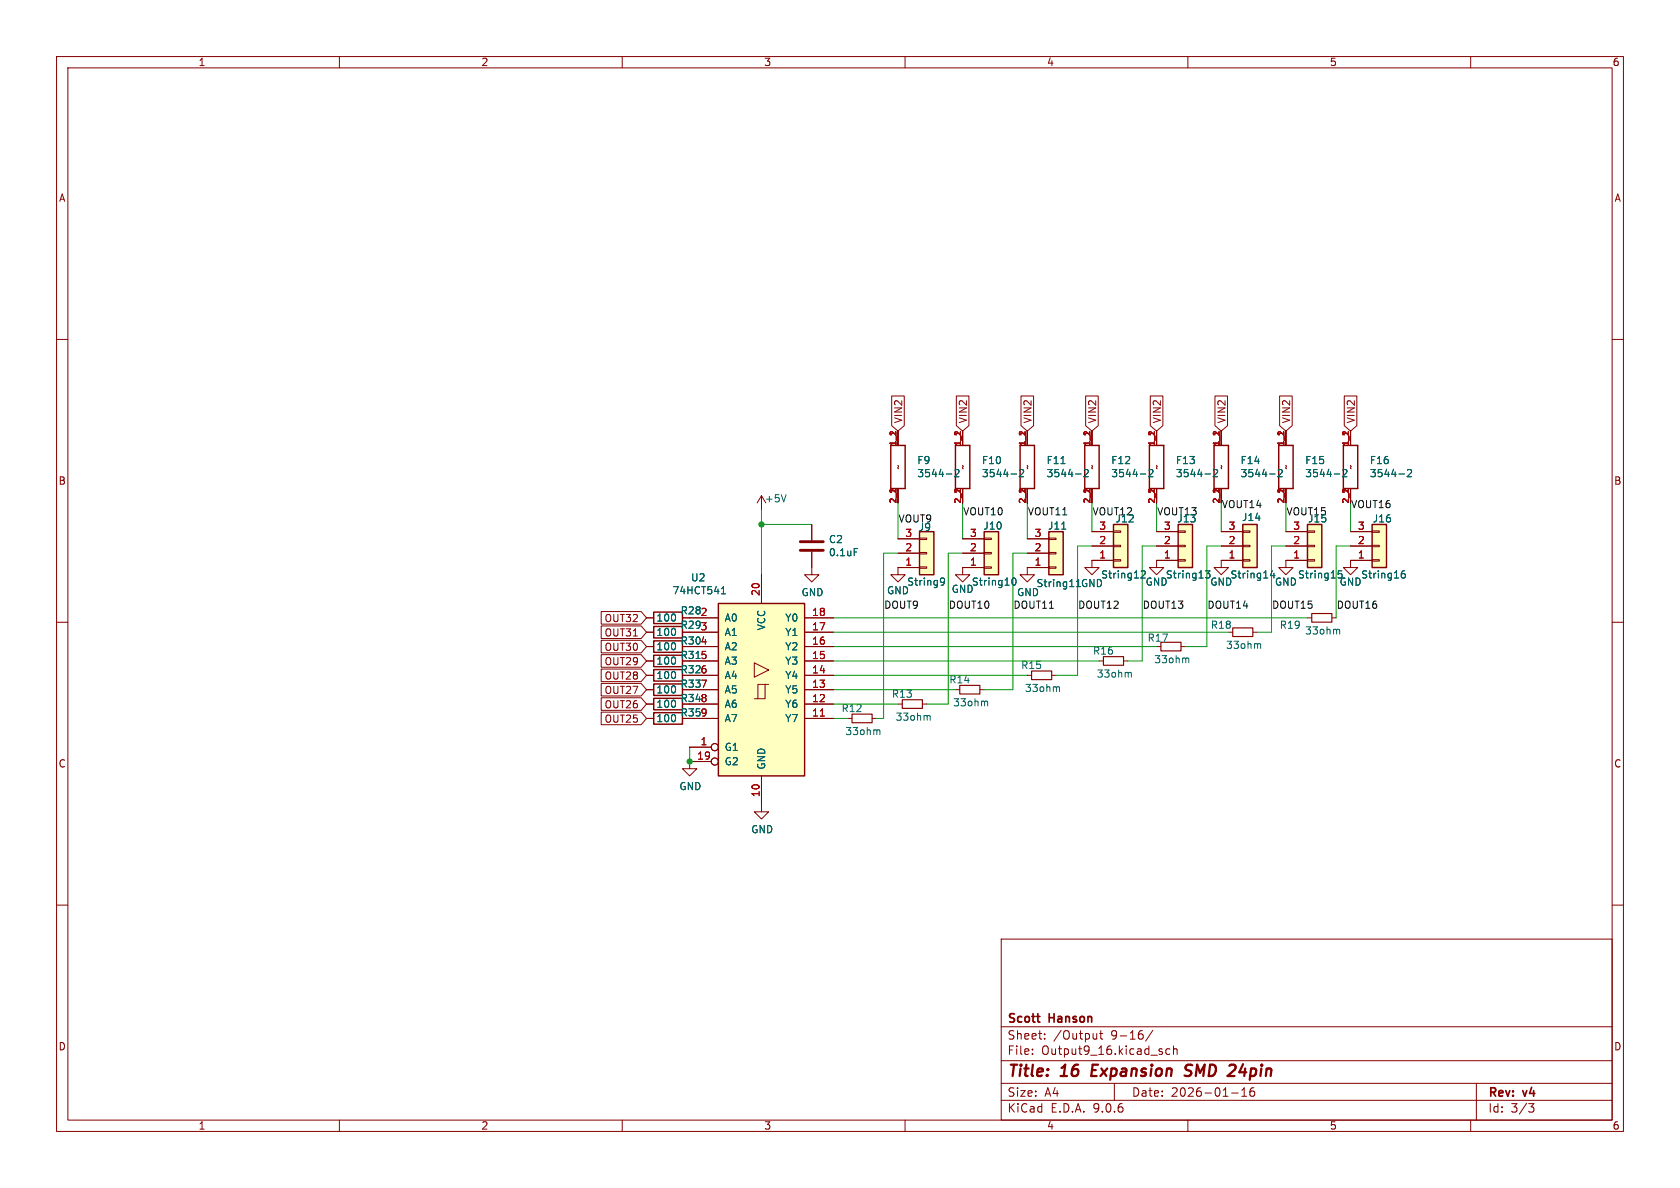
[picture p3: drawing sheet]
<svg xmlns="http://www.w3.org/2000/svg" width="297mm" height="210mm" viewBox="0 0 297 210" stroke-linecap="round" stroke-linejoin="round" font-family="sans-serif">
<g fill="none" stroke="#840000" stroke-width=".18">
<path d="M10 10h277v190h-277zM12 12h273v186h-273zM60 10v2M110 10v2M160 10v2M210 10v2M260 10v2M10 60h2M158.7 76.2v2.5M170.2 76.2v2.5M181.6 76.2v2.5M193 76.2v2.5"/>
<path d="M204.5 76.2v2.5M285 60h2M133.9 88.9l.7-1.3v2.6M143.5 97.5v4.1h1.3l-1.3 1.3-1.3-1.3h1.3M143.5 92.7v2.8M158.7 86.4v2.5M170.2 86.4v2.5M181.6 86.4v2.5M193 86.4v2.5M204.5 86.4v2.5M10 110h2M114.3 114.3h1.3"/>
<path d="M114.3 116.8h1.3M114.3 119.4h1.3M158.7 100.3v1.3h1.3l-1.3 1.3-1.2-1.3h1.2M194.3 116.8h.8M198.6 116.8h.8M204.5 114.3h.7M208.8 114.3h.7M231.1 109.2h.8M235.5 109.2h.7M285 110h2M114.3 124.5h1.3M114.3 121.9h1.3"/>
<path d="M10 160h2M177 166h108v32h-108zM285 160h2M60 198v2M110 198v2M160 198v2M177 194.5h108M177 191.5h108M177 187.5h108M177 181.5h108M182.5 186.3v.1M182.5 185.5v.1"/>
<path d="M184.7 183.6v.1M184.7 182.8v.1M193.9 182.7v1M193.9 183.6l-.2 .1M194.4 182.7h.6M194.6 182.2v1.3l.4 .2M197 191.5v3M202 182.8l.1 .3-.1 .5M203.8 182.1l-1.3 2M205.5 186v.3M206.8 185.5l-.4-.1-.3 .3v.4l.1 .2h.6M207.5 185.5l.2-.1 .3 .1 .1 .9"/>
<path d="M207.5 184.9v1.5M210 198v2M217.7 193.2h1.2M219.5 193.8h.9M219.5 192.7l.5-.4v1.5M221.2 192.4a1.17 1.17 0 0 0-.1 1.3h.6l.1-.5-.3-.3h-.4l-.1 .3M260 198v2M261 191.5v6.5M270.2 195.1h1l-.5 .6 .4 .1 .1 .5-.3 .3h-.4"/>
</g>
<path d="M193.2 188.2l-.3 2h1M210.5 190a.85 .85 0 0 1-1.1 .1M210.5 188.2l-.7 .1a.46 .46 0 0 0-.2 .5 .46 .46 0 0 0 .3 .4l.6 .2" fill="none" stroke="#840000" stroke-width=".4"/>
<path d="M157.5 78.7h2.5v7.7h-2.5zM168.9 78.7h2.5v7.7h-2.5zM180.3 78.7h2.6v7.7h-2.6zM191.8 78.7h2.5v7.7h-2.5zM203.2 78.7h2.5v7.7h-2.5zM115.6 113.3h5v2h-5zM115.6 115.8h5v2.1h-5zM115.6 118.4h5v2h-5zM115.6 123.4h5v2.1h-5zM115.6 120.9h5v2h-5z" fill="none" stroke="#840000" stroke-width=".25"/>
<path d="M195.1 116.1h3.5v1.5h-3.5zM205.2 113.5h3.6v1.6h-3.6zM231.9 108.5h3.6v1.5h-3.6z" fill="none" stroke="#840000" stroke-width=".2"/>
<g fill="none" stroke="#006464" stroke-width=".18">
<path d="M139 87.4l-.4 1.3M151 97h.6M167.3 83.8h1M168.8 83.1l.5-.1 .2 .4-.7 .9h.7M178.7 83.8h1M180.2 83.1l.5-.1 .3 .4-.8 .9h.8M187.6 82h.7M190.2 83.8h.9M191.7 83.1l.5-.1 .2 .4-.8 .9h.8M201.6 83.8h1M203.1 83.1l.5-.1 .2 .4-.8 .9h.8M213 83.8h1"/>
<path d="M214.5 83.1l.5-.1 .3 .4-.8 .9h.8M199.6 118.9l.4 .1v.7M209.8 116.3l.4 .2v.7M236.5 111.2l.3 .2v.7"/>
</g>
<path d="M141.5 95.8h4M141.5 97.3h4" fill="none" stroke="#840000" stroke-width=".51"/>
<path d="M162.6 94h2.5v7.6h-2.5z" fill="#ffffc2"/>
<path d="M214.6 78.7h2.6v7.7h-2.6zM226.1 78.7h2.5v7.7h-2.5zM237.5 78.7h2.5v7.7h-2.5zM162.6 94h2.5v7.6h-2.5zM115.6 110.7h5v2.1h-5zM115.6 108.2h5v2h-5z" fill="none" stroke="#840000" stroke-width=".25"/>
<g fill="none" stroke="#840000" stroke-width=".18">
<path d="M215.9 76.2v2.5M227.3 76.2v2.5M238.8 76.2v2.5M158.7 97.8h3.9M158.7 95.3h3.9M162.6 97.7h1.2v.2h-1.2zM162.6 95.1h1.2v.3h-1.2zM215.9 86.4v2.5M227.3 86.4v2.5M238.8 86.4v2.5M114.3 111.8h1.3M114.3 109.2h1.3"/>
<path d="M158.7 100.3h3.9M162.6 100.2h1.2v.3h-1.2zM149.9 127h.7M154.2 127h.7M158.7 124.5h.8M163.1 124.5h.7M168.9 121.9h.8M173.2 121.9h.8"/>
</g>
<path d="M224.5 83.8h.9M226 83.1l.4-.1 .3 .4-.8 .9h.8M235.9 83.8h1M237.4 83.1l.5-.1 .2 .4-.8 .9h.8M247.3 83.8h1M248.8 83.1l.5-.1 .3 .4-.8 .9h.8M166.4 102.2h.3l.2 .1a.84 .84 0 0 1-.3 1.1h-.2M167 102.7l-.3 .3-.3-.1M155.2 129l.4 .2v.7M164.1 126.5l.3 .2v.6M174.2 123.9l.4 .2v.7" fill="none" stroke="#006464" stroke-width=".18"/>
<path d="M150.6 126.2h3.6v1.6h-3.6zM159.5 123.7h3.6v1.5h-3.6zM169.7 121.2h3.5v1.5h-3.5z" fill="none" stroke="#840000" stroke-width=".2"/>
<path d="M127 106.7h15.2v30.5h-15.2z" fill="#ffffc2"/>
<g fill="none" stroke="#840000" stroke-width=".18">
<path d="M121.9 109.2h5.1M121.9 111.8h5.1M121.9 114.3h5.1M121.9 116.8h5.1M121.9 119.4h5.1M133.3 117.2l2.6 1.2-2.6 1.3zM134.6 101.6v5.1M142.2 109.2h5.1M142.2 111.8h5.1M142.2 114.3h5.1M142.2 116.8h5.1M142.2 119.4h5.1"/>
<path d="M181.6 119.4h.8M185.9 119.4h.8M217.2 111.8h.7M221.5 111.8h.7M114.3 127h1.3M121.9 121.9h5.1M121.9 124.5h5.1M121.9 127h5.1M121.9 132.1h3.8M125.7 134.6h-3.8v1.3h1.3l-1.3 1.3-1.3-1.3h1.3M134.6 137.2v6.3h1.3l-1.3 1.3-1.3-1.3h1.3M135.3 121h-1.3v2.5"/>
<path d="M135.9 121h-.6v2.5h-2M142.2 121.9h5.1M142.2 124.5h5.1M142.2 127h5.1"/>
<circle cx="126.4" cy="132.1" r=".63"/>
<circle cx="126.4" cy="134.6" r=".63"/>
</g>
<path d="M127 106.7h15.2v30.5h-15.2zM115.6 126h5v2h-5z" fill="none" stroke="#840000" stroke-width=".25"/>
<path d="M145 126.6h.7" fill="none" stroke="#a90000" stroke-width=".18"/>
<path d="M127.5 105h.8M127.5 104.1l.4-.4v1.3M222.5 113.8l.4 .2v.6M186.9 121.4l.4 .2v.6" fill="none" stroke="#006464" stroke-width=".18"/>
<path d="M182.4 118.6h3.5v1.5h-3.5zM217.9 111h3.6v1.5h-3.6z" fill="none" stroke="#840000" stroke-width=".2"/>
<path d="M219.7 92.7h2.5v7.6h-2.5z" fill="#ffffc2"/>
<path d="M219.7 92.7h2.5v7.6h-2.5z" fill="none" stroke="#840000" stroke-width=".25"/>
<path d="M215.9 99.1h3.8M215.9 96.5h3.8M215.9 94h3.8M219.7 98.9h1.3v.3h-1.3zM219.7 96.4h1.3v.2h-1.3zM219.7 93.9h1.3v.2h-1.3z" fill="none" stroke="#840000" stroke-width=".18"/>
<path d="M224.9 100.8l-.3 1h.8M225.2 101.3v.9" fill="none" stroke="#006464" stroke-width=".18"/>
<path d="M196.8 92.7h2.6v7.6h-2.6z" fill="#ffffc2"/>
<path d="M196.8 92.7h2.6v7.6h-2.6z" fill="none" stroke="#840000" stroke-width=".25"/>
<path d="M193 99.1h3.8M193 96.5h3.8M193 94h3.8M196.8 98.9h1.3v.3h-1.3zM196.8 96.4h1.3v.2h-1.3zM196.8 93.9h1.3v.2h-1.3z" fill="none" stroke="#840000" stroke-width=".18"/>
<path d="M201.8 101l.4-.1 .3 .4-.8 .9h.8" fill="none" stroke="#006464" stroke-width=".18"/>
<path d="M208.3 92.7h2.5v7.6h-2.5z" fill="#ffffc2"/>
<path d="M208.3 92.7h2.5v7.6h-2.5z" fill="none" stroke="#840000" stroke-width=".25"/>
<path d="M193 99.1v1.2h1.3l-1.3 1.3-1.2-1.3h1.2M204.5 96.5h3.8M204.5 94h3.8M208.3 98.9h1.2v.3h-1.2zM208.3 96.4h1.2v.2h-1.2zM208.3 93.9h1.2v.2h-1.2zM208.3 99.1h-3.8v1.2h1.2l-1.2 1.3-1.3-1.3h1.3M215.9 99.1v1.2h1.3l-1.3 1.3-1.3-1.3h1.3M227.3 99.1v1.2h1.3l-1.3 1.3-1.2-1.3h1.2M181.6 100.3v1.3h1.3l-1.3 1.3-1.3-1.3h1.3" fill="none" stroke="#840000" stroke-width=".18"/>
<path d="M213.1 100.9h.8l-.4 .5 .3 .1 .1 .4M213.1 102.1l.6 .1" fill="none" stroke="#006464" stroke-width=".18"/>
<path d="M185.4 94h2.6v7.6h-2.6z" fill="#ffffc2"/>
<path d="M185.4 94h2.6v7.6h-2.6z" fill="none" stroke="#840000" stroke-width=".25"/>
<path d="M181.6 97.8h3.8M181.6 95.3h3.8M185.4 97.7h1.3v.2h-1.3zM185.4 95.1h1.3v.3h-1.3zM181.6 100.3h3.8M185.4 100.2h1.3v.3h-1.3z" fill="none" stroke="#840000" stroke-width=".18"/>
<path d="M187.7 93.5h.7M190.3 103.7h.7M190.6 102.6l-.3 .2" fill="none" stroke="#006464" stroke-width=".18"/>
<path d="M231.1 92.7h2.6v7.6h-2.6z" fill="#ffffc2"/>
<path d="M231.1 92.7h2.6v7.6h-2.6z" fill="none" stroke="#840000" stroke-width=".25"/>
<path d="M227.3 99.1h3.8M227.3 96.5h3.8M227.3 94h3.8M231.1 98.9h1.3v.3h-1.3zM231.1 96.4h1.3v.2h-1.3zM231.1 93.9h1.3v.2h-1.3z" fill="none" stroke="#840000" stroke-width=".18"/>
<path d="M237.2 100.9h-.6l-.1 .6 .2-.1 .5 .1 .1 .4" fill="none" stroke="#006464" stroke-width=".18"/>
<path d="M174 94h2.5v7.6h-2.5z" fill="#ffffc2"/>
<path d="M174 94h2.5v7.6h-2.5z" fill="none" stroke="#840000" stroke-width=".25"/>
<path d="M170.2 97.8h3.8M170.2 95.3h3.8M174 97.7h1.3v.2h-1.3zM174 95.1h1.3v.3h-1.3zM238.8 99.1v1.2h1.2l-1.2 1.3-1.3-1.3h1.3M170.2 100.3h3.8M174 100.2h1.3v.3h-1.3z" fill="none" stroke="#840000" stroke-width=".18"/>
<path d="M179 102.3l.2-.1a.68 .68 0 0 1 .4 .6 .68 .68 0 0 1-.4 .6l-.2-.1-.1-.3z" fill="none" stroke="#006464" stroke-width=".18"/>
<path d="M242.6 92.7h2.5v7.6h-2.5z" fill="#ffffc2"/>
<path d="M242.6 92.7h2.5v7.6h-2.5z" fill="none" stroke="#840000" stroke-width=".25"/>
<g fill="none" stroke="#840000" stroke-width=".18">
<path d="M157.6 70h2.3v5.2l-1.2 1-1.1-1zM158.7 76.2v2.5M169.1 70h2.2v5.2l-1.1 1-1.1-1zM170.2 76.2v2.5M180.5 70h2.2v5.2l-1.1 1-1.1-1zM181.6 76.2v2.5M191.9 70h2.3v5.2l-1.2 1-1.1-1zM193 76.2v2.5M203.4 70h2.2v5.2l-1.1 1-1.1-1zM204.5 76.2v2.5M214.8 70h2.2v5.2l-1.1 1-1.1-1zM215.9 76.2v2.5"/>
<path d="M226.2 70h2.2v5.2l-1.1 1-1.1-1zM227.3 76.2v2.5M237.6 70h2.3v5.2l-1.1 1-1.2-1zM238.8 76.2v2.5M143.5 92.7v2.8M143.5 97.5v2.8M158.7 97.8h3.9M158.7 95.3h3.9M158.7 86.4v2.5M170.2 97.8h3.8M170.2 95.3h3.8M170.2 86.4v2.5"/>
<path d="M181.6 97.8h3.8M181.6 95.3h3.8M181.6 86.4v2.5M193 99.1h3.8M193 96.5h3.8M193 94h3.8M193 86.4v2.5M204.5 99.1h3.8M204.5 96.5h3.8M204.5 94h3.8M204.5 86.4v2.5M215.9 99.1h3.8"/>
<path d="M215.9 96.5h3.8M215.9 94h3.8M215.9 86.4v2.5M227.3 99.1h3.8M227.3 96.5h3.8M227.3 94h3.8M227.3 86.4v2.5M238.8 99.1h3.8M238.8 96.5h3.8M238.8 94h3.8M238.8 86.4v2.5M242.6 98.9h1.2v.3h-1.2z"/>
<path d="M242.6 96.4h1.2v.2h-1.2zM242.6 93.9h1.2v.2h-1.2zM106.3 115.7h7l1 1.1-1 1.2h-7zM106.3 118.3h7l1 1.1-1 1.1h-7zM106.3 110.6h7l1 1.2-1 1.1h-7zM106.3 113.2h7l1 1.1-1 1.1h-7zM106.3 108.1h7l1 1.1-1 1.1h-7zM114.3 114.3h1.3M114.3 116.8h1.3M114.3 119.4h1.3M114.3 111.8h1.3M114.3 109.2h1.3"/>
<path d="M121.9 114.3h5.1M121.9 116.8h5.1M121.9 119.4h5.1M121.9 111.8h5.1M121.9 109.2h5.1M134.6 101.6v5.1M142.2 114.3h5.1M142.2 116.8h5.1M142.2 119.4h5.1M142.2 111.8h5.1M142.2 109.2h5.1M158.7 100.3h3.9"/>
<path d="M174 100.3h-3.8v1.3h1.2l-1.2 1.3-1.3-1.3h1.3M181.6 100.3h3.8M106.3 123.3h7l1 1.2-1 1.1h-7zM106.3 125.9h7l1 1.1-1 1.1h-7zM106.3 120.8h7l1 1.1-1 1.1h-7zM114.3 124.5h1.3M114.3 121.9h1.3M114.3 127h1.3M121.9 124.5h5.1M121.9 121.9h5.1M121.9 127h5.1M121.9 132.1h3.8"/>
<path d="M121.9 134.6h3.8M134.6 137.2v5M142.2 124.5h5.1M142.2 121.9h5.1M142.2 127h5.1"/>
<circle cx="126.4" cy="132.1" r=".63"/>
<circle cx="126.4" cy="134.6" r=".63"/>
</g>
<g fill="none" stroke="#006464" stroke-width=".18">
<path d="M151 97h.6M167.3 83.8h1M168.8 83.1l.5-.1 .2 .4-.7 .9h.7M178.7 83.8h1M180.2 83.1l.5-.1 .3 .4-.8 .9h.8M187.6 82h.7M187.7 93.5h.7M190.2 83.8h.9M191.7 83.1l.5-.1 .2 .4-.8 .9h.8M201.6 83.8h1M203.1 83.1l.5-.1 .2 .4-.8 .9h.8M213 83.8h1"/>
<path d="M214.5 83.1l.5-.1 .3 .4-.8 .9h.8M224.5 83.8h.9M226 83.1l.4-.1 .3 .4-.8 .9h.8M235.9 83.8h1M237.4 83.1l.5-.1 .2 .4-.8 .9h.8M247.3 83.8h1M248.8 83.1l.5-.1 .3 .4-.8 .9h.8M127.5 105h.8M127.5 104.1l.4-.4v1.3M166.4 102.2h.3l.2 .1a.84 .84 0 0 1-.3 1.1h-.2M167 102.7l-.3 .3-.3-.1M179 102.3l.2-.1a.68 .68 0 0 1 .4 .6 .68 .68 0 0 1-.4 .6l-.2-.1-.1-.3z"/>
<path d="M190.3 103.7h.7M190.6 102.6l-.3 .2M201.8 101l.4-.1 .3 .4-.8 .9h.8M213.1 100.9h.8l-.4 .5 .3 .1 .1 .4M213.1 102.1l.6 .1M224.9 100.8l-.3 1h.8M225.2 101.3v.9M237.2 100.9h-.6l-.1 .6 .2-.1 .5 .1 .1 .4M248.3 100.9l-.3 .1a.86 .86 0 0 0 0 1.2l.4-.1 .1-.5-.3-.2h-.2l-.3 .2"/>
</g>
<g fill="none" stroke="#009600" stroke-width=".18">
<path d="M134.6 90.2v11.4M134.6 92.7h8.9M158.7 97.8h-2.5v29.2h-1.3M158.7 88.9v6.4M170.2 97.8h-2.6v26.7h-3.8M170.2 88.9v6.4M181.6 97.8h-2.5v24.1h-5.1M181.6 88.9v6.4M193 96.5h-2.5v22.9h-3.8M193 88.9v5.1M204.5 96.5h-2.6v20.3h-2.5M204.5 88.9v5.1"/>
<path d="M215.9 96.5h-2.5v17.8h-3.9M215.9 88.9v5.1M227.3 96.5h-2.5v15.3h-2.6M227.3 88.9v5.1M238.8 88.9v5.1M238.8 96.5h-2.6v12.7M147.3 119.4h34.3M147.3 111.8h69.9M147.3 114.3h57.2M147.3 116.8h47M147.3 109.2h83.8M121.9 132.1v2.5"/>
<path d="M147.3 124.5h11.4M147.3 121.9h21.6M147.3 127h2.6"/>
</g>
<path d="M145 126.6h.7" fill="none" stroke="#a90000" stroke-width=".18"/>
<g fill="#009600" stroke="#009600" stroke-width=".18">
<circle cx="134.6" cy="92.7" r=".46"/>
<circle cx="121.9" cy="134.6" r=".46"/>
</g>
<g font-size="2.8" fill="#840000">
<text x="178" y="190.9">Title:</text>
<text x="187.7" y="190.9">16</text>
<text x="193.8" y="190.9">Expansion</text>
<text x="211.2" y="190.9">SMD</text>
<text x="219.7" y="190.9">24pin</text>
</g>
<g font-size="2.1" fill="#840000">
<text x="178" y="184">Sheet:</text>
<text x="178" y="181.2">Scott</text>
<text x="185.5" y="181.2">Hanson</text>
<text x="186.2" y="184">/Output</text>
<text x="196.5" y="184">9-16/</text>
<text x="178" y="186.7">File:</text>
<text x="184.1" y="186.7">Output9_16.kicad_sch</text>
<text x="178" y="196.9">KiCad</text>
<text x="178" y="194.1">Size:</text>
<text x="184.7" y="194.1">A4</text>
<text x="185.7" y="196.9">E.D.A.</text>
<text x="193.3" y="196.9">9.0.6</text>
<text x="200" y="194.1">Date:</text>
<text x="207" y="194.1">2026-01-16</text>
<text x="263" y="194.3">Rev:</text>
<text x="263" y="196.9">Id:</text>
<text x="267.1" y="196.9">3/3</text>
<text x="269.4" y="194.3">v4</text>
</g>
<g font-size="1.8" fill="#840000">
<text x="35" y="11.9">1</text>
<text x="85" y="11.9">2</text>
<text x="135" y="11.9">3</text>
<text x="185" y="11.9">4</text>
<text x="235" y="11.9">5</text>
<text x="285" y="11.9">6</text>
<text x="10.3" y="35.9">A</text>
<text x="285.3" y="35.9">A</text>
<text x="159.7" y="74.9" transform="rotate(-90 159.7 74.9)">VIN2</text>
<text x="171.1" y="74.9" transform="rotate(-90 171.1 74.9)">VIN2</text>
<text x="182.6" y="74.9" transform="rotate(-90 182.6 74.9)">VIN2</text>
<text x="194" y="74.9" transform="rotate(-90 194 74.9)">VIN2</text>
<text x="205.4" y="74.9" transform="rotate(-90 205.4 74.9)">VIN2</text>
<text x="216.9" y="74.9" transform="rotate(-90 216.9 74.9)">VIN2</text>
<text x="228.3" y="74.9" transform="rotate(-90 228.3 74.9)">VIN2</text>
<text x="239.7" y="74.9" transform="rotate(-90 239.7 74.9)">VIN2</text>
<text x="159.6" y="83.1" transform="rotate(-90 159.6 83.1)">~</text>
<text x="171" y="83.1" transform="rotate(-90 171 83.1)">~</text>
<text x="182.5" y="83.1" transform="rotate(-90 182.5 83.1)">~</text>
<text x="193.9" y="83.1" transform="rotate(-90 193.9 83.1)">~</text>
<text x="205.3" y="83.1" transform="rotate(-90 205.3 83.1)">~</text>
<text x="216.8" y="83.1" transform="rotate(-90 216.8 83.1)">~</text>
<text x="228.2" y="83.1" transform="rotate(-90 228.2 83.1)">~</text>
<text x="239.6" y="83.1" transform="rotate(-90 239.6 83.1)">~</text>
<text x="10.3" y="85.9">B</text>
<text x="285.3" y="85.9">B</text>
<text x="106.8" y="112.7">OUT31</text>
<text x="106.8" y="110.2">OUT32</text>
<text x="106.8" y="117.8">OUT29</text>
<text x="106.8" y="115.3">OUT30</text>
<text x="106.8" y="125.4">OUT26</text>
<text x="106.8" y="120.3">OUT28</text>
<text x="106.8" y="122.9">OUT27</text>
<text x="106.8" y="128">OUT25</text>
<text x="120.2" y="126.8">R359</text>
<text x="10.3" y="135.9">C</text>
<text x="285.3" y="135.9">C</text>
<text x="10.3" y="185.9">D</text>
<text x="285.3" y="185.9">D</text>
<text x="35" y="199.9">1</text>
<text x="85" y="199.9">2</text>
<text x="135" y="199.9">3</text>
<text x="185" y="199.9">4</text>
<text x="235" y="199.9">5</text>
<text x="285" y="199.9">6</text>
</g>
<g font-size="1.8" fill="#006464">
<text x="162.1" y="82.2">F9</text>
<text x="173.5" y="82.2">F10</text>
<text x="184.9" y="82.2">F11</text>
<text x="196.4" y="82.2">F12</text>
<text x="207.8" y="82.2">F13</text>
<text x="219.2" y="82.2">F14</text>
<text x="230.6" y="82.2">F15</text>
<text x="242.1" y="82.2">F16</text>
<text x="135.1" y="89">+5V</text>
<text x="162.1" y="84.6">3544-2</text>
<text x="173.5" y="84.6">3544-2</text>
<text x="184.9" y="84.6">3544-2</text>
<text x="196.4" y="84.6">3544-2</text>
<text x="207.8" y="84.6">3544-2</text>
<text x="219.2" y="84.6">3544-2</text>
<text x="230.6" y="84.6">3544-2</text>
<text x="242.1" y="84.6">3544-2</text>
<text x="162.3" y="94.1">J9</text>
<text x="173.7" y="93.8">J10</text>
<text x="185.2" y="93.8">J11</text>
<text x="197.1" y="92.6">J12</text>
<text x="208" y="92.6">J13</text>
<text x="219.5" y="92.3">J14</text>
<text x="231.1" y="92.6">J15</text>
<text x="242.6" y="92.6">J16</text>
<text x="146.4" y="96.2">C2</text>
<text x="146.4" y="98.5">0.1uF</text>
<text x="118.8" y="105.3">74HCT541</text>
<text x="122.1" y="103">U2</text>
<text x="141.6" y="105.6">GND</text>
<text x="156.7" y="105.3">GND</text>
<text x="160.3" y="103.7">String9</text>
<text x="168.1" y="105">GND</text>
<text x="171.7" y="103.7">String10</text>
<text x="179.7" y="105.6">GND</text>
<text x="183.1" y="104">String11</text>
<text x="191" y="104">GND</text>
<text x="194.6" y="102.5">String12</text>
<text x="202.4" y="103.7">GND</text>
<text x="206" y="102.5">String13</text>
<text x="213.9" y="103.7">GND</text>
<text x="217.4" y="102.5">String14</text>
<text x="225.3" y="103.7">GND</text>
<text x="229.4" y="102.5">String15</text>
<text x="236.7" y="103.7">GND</text>
<text x="240.5" y="102.5">String16</text>
<text x="115.9" y="112.6">100</text>
<text x="115.9" y="110.1">100</text>
<text x="128" y="110.1">A0</text>
<text x="128" y="112.6">A1</text>
<text x="135.5" y="111.5" transform="rotate(-90 135.5 111.5)">VCC</text>
<text x="138.7" y="110.1">Y0</text>
<text x="138.7" y="112.6">Y1</text>
<text x="202.8" y="113.6">R17</text>
<text x="214" y="111.4">R18</text>
<text x="226.1" y="111.4">R19</text>
<text x="230.6" y="112.4">33ohm</text>
<text x="115.9" y="115.2">100</text>
<text x="115.9" y="117.7">100</text>
<text x="128" y="115.2">A2</text>
<text x="128" y="117.7">A3</text>
<text x="138.7" y="115.2">Y2</text>
<text x="138.7" y="117.7">Y3</text>
<text x="180.4" y="118.5">R15</text>
<text x="193.1" y="115.9">R16</text>
<text x="193.8" y="120">33ohm</text>
<text x="204" y="117.4">33ohm</text>
<text x="216.7" y="114.9">33ohm</text>
<text x="115.9" y="125.3">100</text>
<text x="115.9" y="120.2">100</text>
<text x="115.9" y="122.8">100</text>
<text x="128" y="120.2">A4</text>
<text x="128" y="122.8">A5</text>
<text x="128" y="125.3">A6</text>
<text x="138.7" y="120.2">Y4</text>
<text x="138.7" y="122.8">Y5</text>
<text x="138.7" y="125.3">Y6</text>
<text x="157.6" y="123.5">R13</text>
<text x="167.7" y="121">R14</text>
<text x="168.4" y="125.1">33ohm</text>
<text x="181.1" y="122.5">33ohm</text>
<text x="115.9" y="127.9">100</text>
<text x="128" y="127.9">A7</text>
<text x="138.7" y="127.9">Y7</text>
<text x="148.7" y="126.1">R12</text>
<text x="149.3" y="130.1">33ohm</text>
<text x="158.2" y="127.6">33ohm</text>
<text x="128" y="132.9">G1</text>
<text x="128" y="135.5">G2</text>
<text x="135.5" y="136.1" transform="rotate(-90 135.5 136.1)">GND</text>
<text x="120" y="139.9">GND</text>
<text x="132.7" y="147.5">GND</text>
</g>
<g font-size="1.8" fill="#0f0f0f">
<text x="215.9" y="89.9">VOUT14</text>
<text x="238.8" y="89.9">VOUT16</text>
<text x="158.7" y="92.4">VOUT9</text>
<text x="170.2" y="91.2">VOUT10</text>
<text x="181.6" y="91.2">VOUT11</text>
<text x="193" y="91.2">VOUT12</text>
<text x="204.5" y="91.2">VOUT13</text>
<text x="227.3" y="91.2">VOUT15</text>
<text x="156.2" y="107.7">DOUT9</text>
<text x="167.6" y="107.7">DOUT10</text>
<text x="179.1" y="107.7">DOUT11</text>
<text x="190.5" y="107.7">DOUT12</text>
<text x="201.9" y="107.7">DOUT13</text>
<text x="213.4" y="107.7">DOUT14</text>
<text x="224.8" y="107.7">DOUT15</text>
<text x="236.2" y="107.7">DOUT16</text>
</g>
<g font-size="1.8" fill="#a90000">
<text x="159.9" y="95">3</text>
<text x="171.4" y="95">3</text>
<text x="182.8" y="95">3</text>
<text x="194.2" y="93.7">3</text>
<text x="205.7" y="93.7">3</text>
<text x="217.1" y="93.7">3</text>
<text x="228.5" y="93.7">3</text>
<text x="240" y="93.7">3</text>
<text x="159.9" y="100.1">1</text>
<text x="159.9" y="97.5">2</text>
<text x="171.4" y="100.1">1</text>
<text x="171.4" y="97.5">2</text>
<text x="182.8" y="100.1">1</text>
<text x="182.8" y="97.5">2</text>
<text x="194.2" y="98.8">1</text>
<text x="194.2" y="96.3">2</text>
<text x="205.7" y="98.8">1</text>
<text x="205.7" y="96.3">2</text>
<text x="217.1" y="98.8">1</text>
<text x="217.1" y="96.3">2</text>
<text x="228.5" y="98.8">1</text>
<text x="228.5" y="96.3">2</text>
<text x="240" y="98.8">1</text>
<text x="240" y="96.3">2</text>
<text x="134.4" y="105.5" transform="rotate(-90 134.4 105.5)">20</text>
<text x="120.2" y="111.4">R293</text>
<text x="120.2" y="108.8">R282</text>
<text x="143.5" y="109">18</text>
<text x="143.5" y="111.5">17</text>
<text x="120.2" y="114.1">R304</text>
<text x="120.2" y="116.7">R315</text>
<text x="120.2" y="119.2">R326</text>
<text x="143.5" y="114">16</text>
<text x="143.5" y="116.6">15</text>
<text x="143.5" y="119.1">14</text>
<text x="120.2" y="124.3">R348</text>
<text x="120.2" y="121.8">R337</text>
<text x="143.5" y="121.7">13</text>
<text x="143.5" y="124.2">12</text>
<text x="123.8" y="131.8">1</text>
<text x="143.5" y="126.7">11</text>
<text x="123.1" y="134.4">19</text>
<text x="134.4" y="141" transform="rotate(-90 134.4 141)">10</text>
</g>
<g font-size="1.4" fill="#a90000">
<text x="158.5" y="77.4" transform="rotate(-90 158.5 77.4)">2</text>
<text x="169.9" y="77.4" transform="rotate(-90 169.9 77.4)">2</text>
<text x="181.4" y="77.4" transform="rotate(-90 181.4 77.4)">2</text>
<text x="192.8" y="77.4" transform="rotate(-90 192.8 77.4)">2</text>
<text x="204.2" y="77.4" transform="rotate(-90 204.2 77.4)">2</text>
<text x="215.6" y="77.4" transform="rotate(-90 215.6 77.4)">2</text>
<text x="227.1" y="77.4" transform="rotate(-90 227.1 77.4)">2</text>
<text x="238.5" y="77.4" transform="rotate(-90 238.5 77.4)">2</text>
<text x="158.5" y="79" transform="rotate(-90 158.5 79)">1_1</text>
<text x="169.9" y="79" transform="rotate(-90 169.9 79)">1_1</text>
<text x="181.4" y="79" transform="rotate(-90 181.4 79)">1_1</text>
<text x="192.8" y="79" transform="rotate(-90 192.8 79)">1_1</text>
<text x="204.2" y="79" transform="rotate(-90 204.2 79)">1_1</text>
<text x="215.6" y="79" transform="rotate(-90 215.6 79)">1_1</text>
<text x="227.1" y="79" transform="rotate(-90 227.1 79)">1_1</text>
<text x="238.5" y="79" transform="rotate(-90 238.5 79)">1_1</text>
<text x="158.5" y="89.1" transform="rotate(-90 158.5 89.1)">2_1</text>
<text x="158.5" y="87.5" transform="rotate(-90 158.5 87.5)">2</text>
<text x="169.9" y="89.1" transform="rotate(-90 169.9 89.1)">2_1</text>
<text x="169.9" y="87.5" transform="rotate(-90 169.9 87.5)">2</text>
<text x="181.4" y="89.1" transform="rotate(-90 181.4 89.1)">2_1</text>
<text x="181.4" y="87.5" transform="rotate(-90 181.4 87.5)">2</text>
<text x="192.8" y="89.1" transform="rotate(-90 192.8 89.1)">2_1</text>
<text x="192.8" y="87.5" transform="rotate(-90 192.8 87.5)">2</text>
<text x="204.2" y="89.1" transform="rotate(-90 204.2 89.1)">2_1</text>
<text x="204.2" y="87.5" transform="rotate(-90 204.2 87.5)">2</text>
<text x="215.6" y="89.1" transform="rotate(-90 215.6 89.1)">2_1</text>
<text x="215.6" y="87.5" transform="rotate(-90 215.6 87.5)">2</text>
<text x="227.1" y="89.1" transform="rotate(-90 227.1 89.1)">2_1</text>
<text x="227.1" y="87.5" transform="rotate(-90 227.1 87.5)">2</text>
<text x="238.5" y="89.1" transform="rotate(-90 238.5 89.1)">2_1</text>
<text x="238.5" y="87.5" transform="rotate(-90 238.5 87.5)">2</text>
</g>
</svg>
